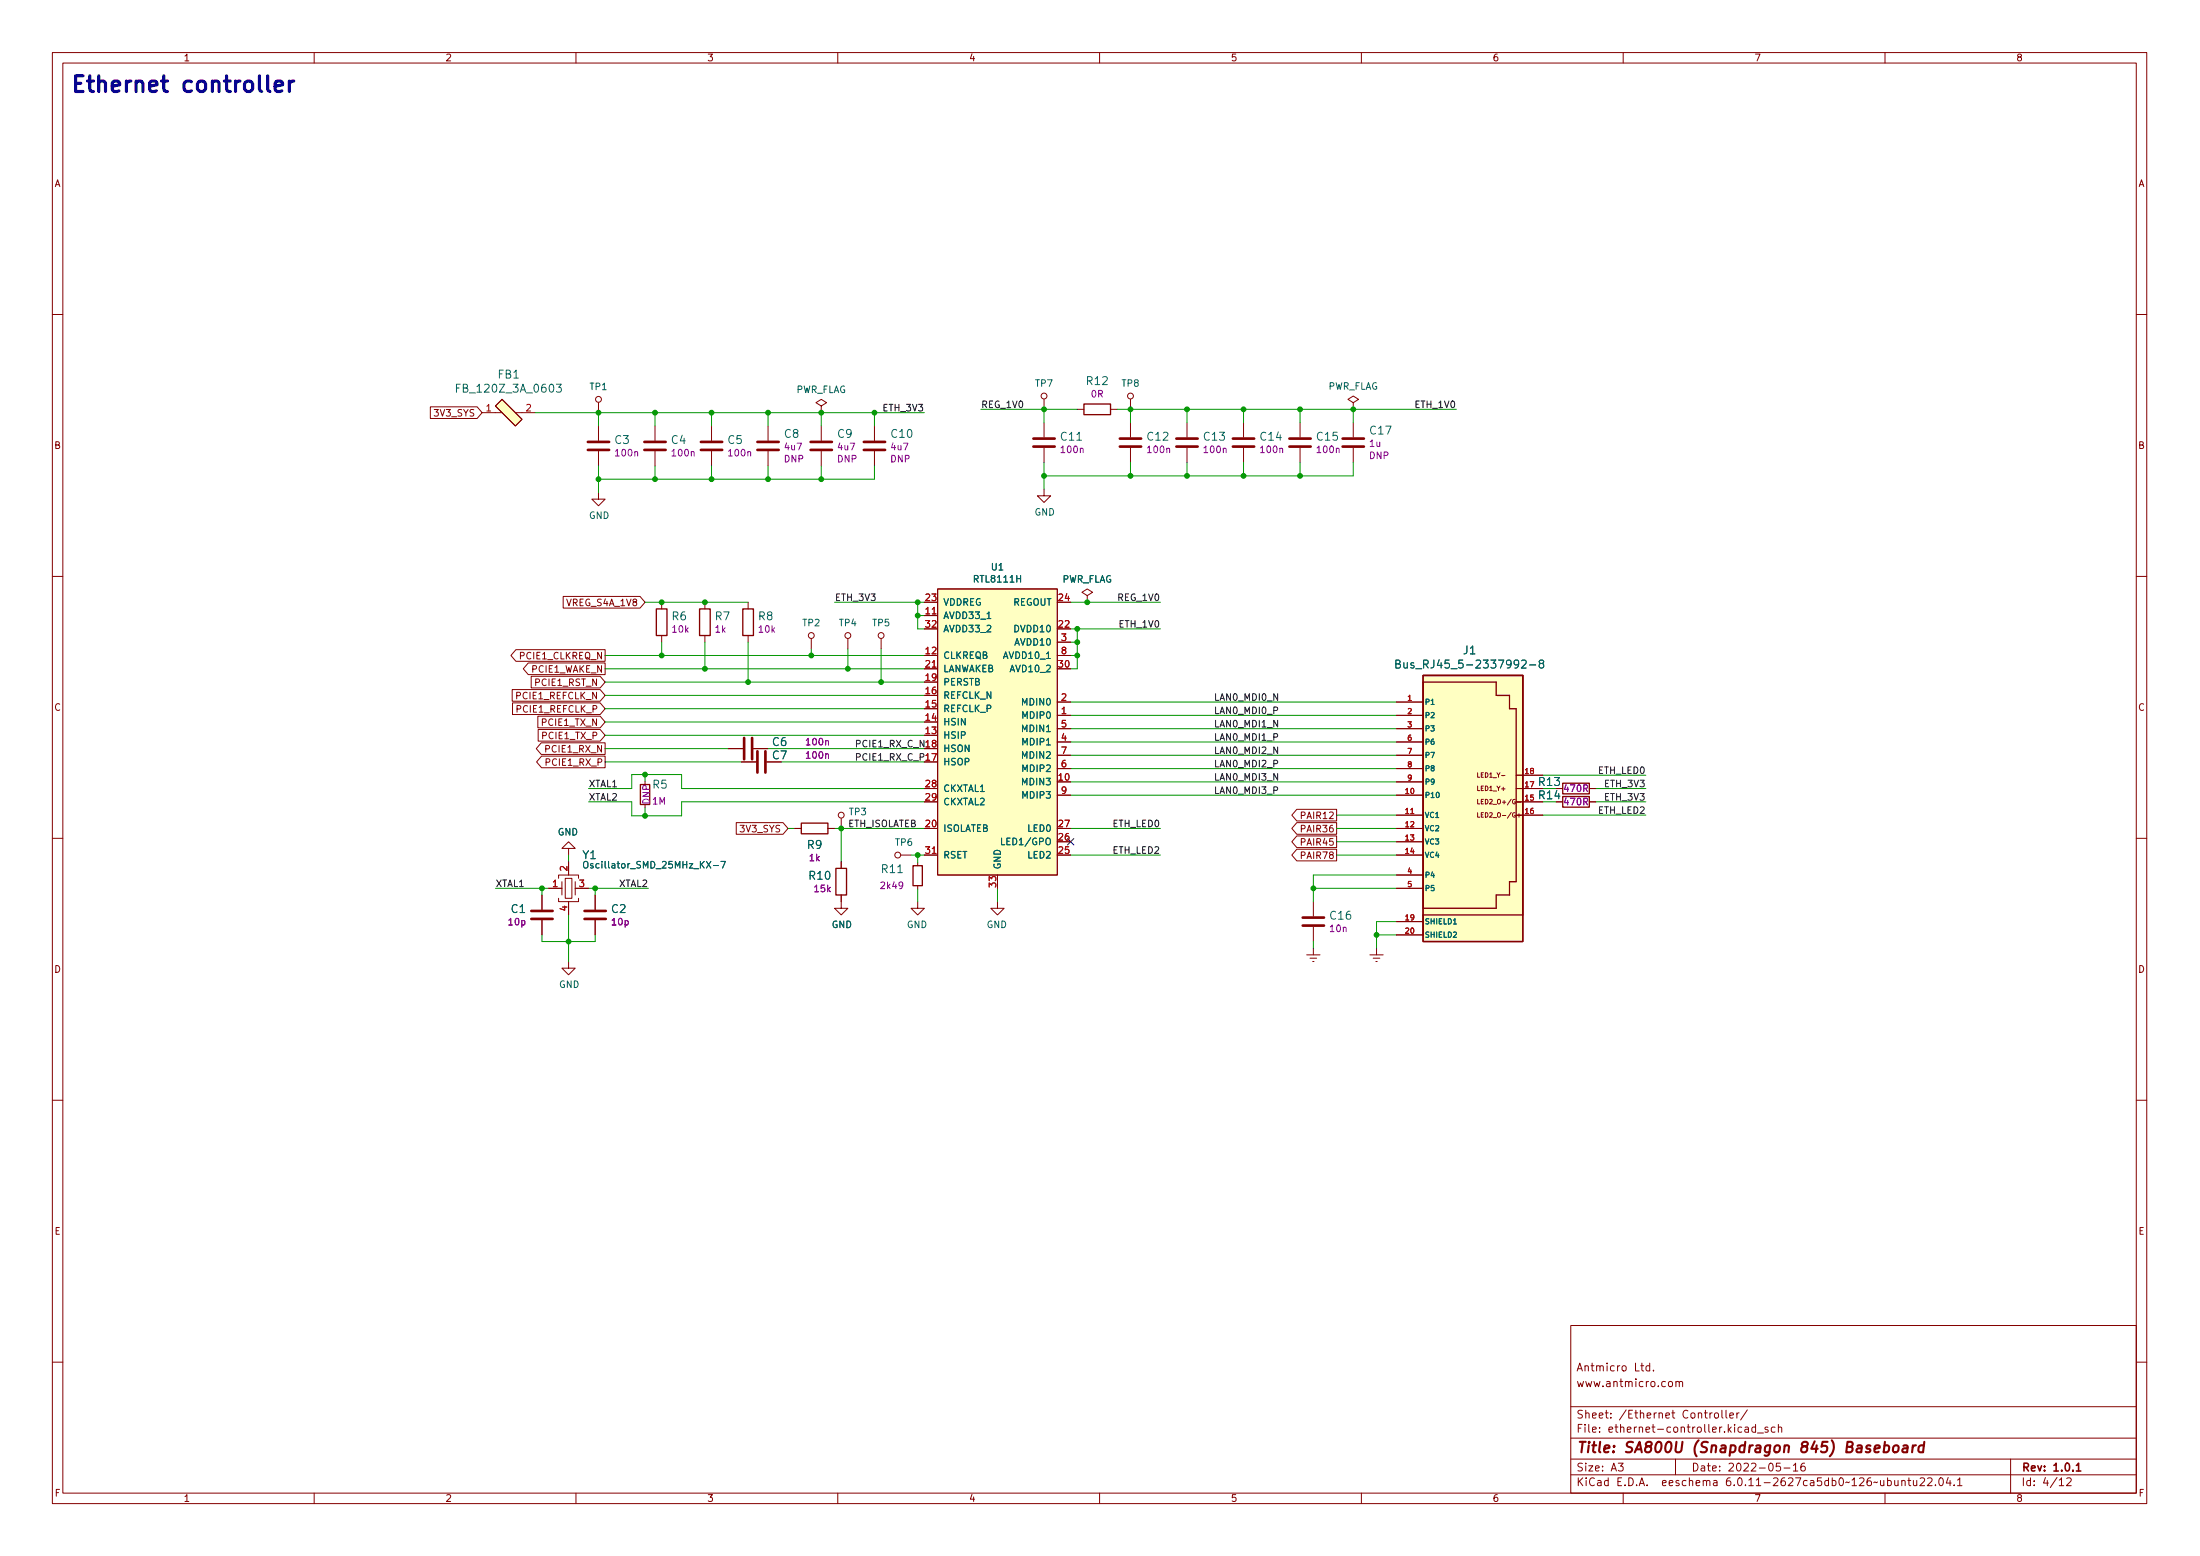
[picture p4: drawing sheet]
<svg xmlns="http://www.w3.org/2000/svg" width="420mm" height="297mm" viewBox="0 0 420 297" stroke-linecap="round" stroke-linejoin="round" font-family="sans-serif">
<g fill="none" stroke="#840000" stroke-width=".19">
<path d="M10 10h400v277h-400zM12 12h396v273h-396zM60 10v2M110 10v2M160 10v2M210 10v2M260 10v2M310 10v2M360 10v2M10 60h2M82.2 77.7h8.9l1 1.1-1 1.1h-8.9zM92.1 78.8h3.8"/>
<path d="M94.6 77.5l1.3-1.3 3.8 3.8-1.3 1.3zM98.4 78.8h3.8M114.3 76.9v1.9M156.8 77.5l1.1-.6-1.1-.7-1 .7 1 .6v1.3M156.8 78.8h.1M199.4 76.2v1.9M205.7 78.1h1.3M212.1 78.1h1.3M215.9 76.2v1.9M258.4 76.9l1.1-.7-1.1-.6-1 .6 1 .7v1.2M258.4 78.1h.1M408 60h2"/>
<path d="M114.3 94v1.3h1.3l-1.3 1.3-1.3-1.3h1.3M114.3 81.3v2.8M114.3 86.1v2.8M125.1 81.3v2.8M125.1 86.1v2.8M135.9 81.3v2.8M135.9 86.1v2.8M146.7 81.3v2.8M146.7 86.1v2.8M156.8 81.3v2.8M156.8 86.1v2.8M167 81.3v2.8"/>
<path d="M167 86.1v2.8M199.4 93.4v1.3h1.3l-1.3 1.2-1.3-1.2h1.3M199.4 80.7v2.8M199.4 85.5v2.8M215.9 80.7v2.8M215.9 85.5v2.8M226.7 80.7v2.8M226.7 85.5v2.8M237.5 80.7v2.8M237.5 85.5v2.8M248.3 80.7v2.8M248.3 85.5v2.8"/>
<path d="M258.4 80.7v2.8M258.4 85.5v2.8M10 110h2M107.6 113.9h14.6l1 1.1-1 1.1h-14.6zM126.4 115v1.2M134.6 115v1.2M142.9 115v1.2M176.5 117.5h2.6M176.5 115h2.6M179.1 112.4h22.8v54.6h-22.8zM201.9 115h2.6M207.6 113.7l1.1-.6-1.1-.7-1 .7 1 .6v1.3"/>
<path d="M207.6 115h.1M408 110h2M97.8 131.6h16.8l1 1.2-1 1.1h-16.8zM97.9 134.2h16.7l1 1.1-1 1.1h-16.7zM98.5 124h17.1v2.2h-17.1l-.9-1.1zM100.9 126.6h14.7v2.2h-14.7l-1-1.1zM101.4 129.1h13.2l1 1.1-1 1.1h-13.2zM102.7 136.7h11.9l1 1.1-1 1.1h-11.9zM102.8 139.3h11.8l1 1.1-1 1.1h-11.8zM126.4 121.3v1.3M134.6 121.3v1.3M142.9 121.3v1.3"/>
<path d="M154.9 122v1.9M161.9 122v1.9M168.3 122v1.9M176.5 125.1h2.6M176.5 137.8h2.6M176.5 135.3h2.6M176.5 132.8h2.6M176.5 130.2h2.6M176.5 127.7h2.6M176.5 120.1h2.6M201.9 136.6h2.6M201.9 125.1h2.6"/>
<path d="M201.9 134h2.6M201.9 127.7h2.6M201.9 120.1h2.6M201.9 122.6h2.6M201.9 139.1h2.6M266.7 136.6h5.1M266.7 134h5.1M266.7 139.1h5.1M103.4 141.8h12.2v2.2h-12.2l-1-1.1zM103.4 144.3h12.2v2.3h-12.2l-.9-1.1zM123.2 149.1v.7M123.2 153.6v.6"/>
<path d="M139.1 142.9h2.8M140.6 157h8.9l1 1.2-1 1.1h-8.9zM141.6 145.5h2.8M143.9 142.9h2.8M146.4 145.5h2.8M151.8 158.2h1.2M158.1 158.2h1.3M160.7 156.2v2M176.5 140.4h2.6M176.5 145.5h2.6M176.5 142.9h2.6M176.5 158.2h2.6"/>
<path d="M176.5 150.5h2.6M176.5 153.1h2.6M201.9 149.3h2.6M201.9 158.2h2.6M201.9 141.6h2.6M201.9 146.7h2.6M201.9 144.2h2.6M201.9 151.8h2.6M247.7 157h7.6v2.3h-7.6l-1-1.1zM247.7 154.5h7.6v2.2h-7.6l-1-1.1zM247.7 159.6h7.6v2.2h-7.6l-1-1.1zM266.7 149.3h5.1"/>
<path d="M266.7 158.2h5.1M266.7 141.6h5.1M266.7 146.7h5.1M266.7 144.2h5.1M266.7 151.8h5.1M266.7 155.6h5.1M286.8 148.1h.6M289.4 152.6a.39 .39 0 0 0-.5 .4 .39 .39 0 0 0 .5 .4v-.3h-.2M289.4 155.2a.39 .39 0 0 0-.5 .4 .39 .39 0 0 0 .5 .3v-.3h-.2M289.6 150.5h5M289.6 153.1h5M289.6 155.6h5"/>
<path d="M289.6 148h5M289.8 153.1h.6M289.8 155.7h.6M290.1 155.3v.7M297.2 150.5h1.2M297.2 153.1h1.2M303.5 150.5h1.3M303.5 153.1h1.3M10 160h2M103.5 170.9v2.7M103.5 175.7v2.8M104.8 169.6h2.5"/>
<path d="M106.7 171.5v.6h3.8v-.6M106.7 167.7v-.7h3.8v.7M107.3 168.3v2.6M107.9 167.7h1.3v3.8h-1.3zM108.6 162h1.3l-1.3-1.3-1.3 1.3h1.3v1.2M108.6 164.5v2.5M108.6 172.1v2.6M109.9 168.3v2.6M109.9 169.6h2.5M113.7 170.9v2.7M113.7 175.7v2.8M160.7 170.9v2.5h1.2l-1.2 1.3-1.3-1.3h1.3"/>
<path d="M160.7 164.5v1.3M172.1 163.2h1.9M175.3 172.1v1.3h-1.3l1.3 1.3 1.2-1.3h-1.2M175.3 164.6v.7M175.3 169.1v.6M176.5 163.2h2.6M190.5 172.1v1.3h-1.3l1.3 1.3 1.3-1.3h-1.3M190.5 167v2.6M201.9 163.2h2.6M201.9 160.7h2.6M247.7 162.1h7.6v2.2h-7.6l-1-1.1zM250.8 172.1v2.8"/>
<path d="M250.8 176.9v2.8M266.7 163.2h5.1M266.7 160.7h5.1M266.7 169.6h5.1M266.7 175.9h5.1M266.7 178.5h5.1M266.7 167h5.1M408 160h2M108.6 183.6v1.2h1.3l-1.3 1.3-1.3-1.3h1.3M249.6 182.3h2.5M250.2 182.9h1.3M250.7 183.6h.3"/>
<path d="M250.8 181v1.3M261.6 182.3h2.6M262.3 182.9h1.2M262.8 183.6h.2M262.9 181v1.3M10 210h2M408 210h2M300 253h108v32h-108zM10 260h2M300 278.5h108M300 274.5h108M300 268.5h108"/>
<path d="M305.5 273.3v.1M305.5 272.5v.1M307.6 270.6v.1M307.6 269.8v.1M309.9 260.8l.4-.1 .3 .3v.4l-.3 .3-.4-.1-.1-.2zM318.1 270.2l.8-.1-.1-.3-.4-.1-.3 .2 .1 .7h.6M318.8 263.8l.3-.1 .3 .3v.4l-.3 .3-.3-.1-.2-.2zM319.3 269.7h.6M319.5 269.2v1.3l.4 .2M320 278.5v3M320.1 263.9l.2-.2 .3 .1 .1 .9M320.1 263.7v1"/>
<path d="M320.7 263.9l.2-.2 .4 .1 .1 .9M332.1 269.7l-.2 .1-.2 .2M333.7 269.1l-1.3 2M335.3 272.5l-.4-.1-.3 .3 .1 .6h.6M335.3 271.9v1.5M335.6 273.6h1.2M337.6 272.5l-.3-.1-.2 .2v.2l.5 .2v.3h-.5M339 272.5l-.4-.1-.3 .3 .1 .6h.6M339.6 272.6l.3-.2 .3 .1 .1 .9M339.6 271.9v1.5M342.5 279.7l.4-.4v1.5M344.6 279.3a.6 .6 0 0 0-.7 .7v.5l.2 .2 .4 .1 .2-.1 .1-.5-.2-.2-.4-.1-.3 .3"/>
<path d="M384 278.5v6.5M408 260h2M60 285v2M110 285v2M160 285v2M210 285v2M260 285v2M300 281.5h108M310 285v2M327.3 282.7h.6v.9M327.9 283h-.5a.29 .29 0 0 0-.2 .3 .29 .29 0 0 0 .2 .3l.5-.1M340.7 280.2h1.2"/>
<path d="M342.5 280.8h.9M360 285v2M366.7 282.3l.6-.2 .2 .2 .1 .2-1 1.1h1M368.1 282.3l.6-.2 .2 .2 .1 .2-.9 1.1h.9M369.6 283.5v.1M370.5 282.2l.1-.1a.8 .8 0 0 1 .6 .8 .8 .8 0 0 1-.6 .7 .99 .99 0 0 1-.1-1.4zM372.1 282l-.4 1.1h.9M372.4 282.6v1M373.2 283.5v.1M373.8 282.5l.5-.4v1.5M373.8 283.6h.9M394.7 282.3l.6-.2 .2 .2 .1 .2-1 1.1h1"/>
<circle cx="114.3" cy="76.2" r=".56"/>
<circle cx="199.4" cy="75.6" r=".56"/>
<circle cx="215.9" cy="75.6" r=".56"/>
<circle cx="154.9" cy="121.3" r=".56"/>
<circle cx="161.9" cy="121.3" r=".56"/>
<circle cx="168.3" cy="121.3" r=".56"/>
<circle cx="160.7" cy="155.6" r=".56"/>
<circle cx="171.4" cy="163.2" r=".56"/>
</g>
<path d="M396.5 280.8h.9" fill="none" stroke="#840000" stroke-width=".3"/>
<path d="M352.7 276.2l.9-.1a.46 .46 0 0 0 .2-.5 .46 .46 0 0 0-.3-.4h-.7l-.2 2h.8a.53 .53 0 0 0 .4-.5 .53 .53 0 0 0-.4-.5" fill="none" stroke="#840000" stroke-width=".4"/>
<g fill="none" stroke="#840000" stroke-width=".25">
<path d="M207 77.1h5.1v2.1h-5.1zM125.3 116.2h2.1v5.1h-2.1zM133.6 116.2h2v5.1h-2zM141.9 116.2h2v5.1h-2zM271.8 128.9h19v50.8h-19zM271.8 130.2h13.9v2.6h2.6v2.5h1.3v33h-1.3v2.6h-2.6v2.5h-13.9zM271.8 128.9h19v45.8h-19v3.8M122.3 149.8h1.8v3.8h-1.8zM153 157.1h5.1v2.1h-5.1zM298.4 149.5h5.1v2h-5.1zM298.4 152.1h5.1v2h-5.1zM159.6 165.8h2.1v5.1h-2.1z"/>
<path d="M174.4 165.3h1.7v3.8h-1.7z"/>
</g>
<g fill="none" stroke="#840000" stroke-width=".51">
<path d="M112.3 85.9h4M112.3 84.4h4M123.1 85.9h4M123.1 84.4h4M133.9 85.9h4M133.9 84.4h4M144.7 85.9h4M144.7 84.4h4M154.8 85.9h4.1M154.8 84.4h4.1M165 85.9h4M165 84.4h4"/>
<path d="M197.4 85.3h4M197.4 83.7h4M213.9 85.3h4M213.9 83.7h4M224.7 85.3h4M224.7 83.7h4M235.5 85.3h4M235.5 83.7h4M246.3 85.3h4M246.3 83.7h4M256.4 85.3h4.1M256.4 83.7h4.1"/>
<path d="M142.1 140.9v4M143.6 140.9v4M144.7 143.4v4.1M146.2 143.4v4.1M101.5 175.4h4M101.5 173.9h4M111.6 175.4h4.1M111.6 173.9h4.1M248.8 176.7h4.1M248.8 175.2h4.1"/>
</g>
<path d="M121.2 86.3l.2-.1 .3 .1 .1 .7M132 86.3l.2-.1 .3 .1 .1 .7M142.8 86.3l.2-.1 .3 .1 .1 .7M206.3 85.7l.2-.1h.3l.1 .8M222.8 85.7l.2-.1h.3l.1 .8M233.6 85.7l.2-.1h.3l.1 .8M244.4 85.7l.2-.1h.3l.1 .8M255.2 85.7l.2-.1h.3l.1 .8M157.7 144l.2-.1 .3 .1v.8M157.7 141.5l.2-.1h.3v.8M172.4 168.9l-.2 .3h-.3l-.2-.3v-.3l.2-.2h.3l.2 .2a.84 .84 0 0 1-.4 1h-.2" fill="none" stroke="#840084" stroke-width=".19"/>
<g fill="#ffffc2" stroke="#ffffc2" stroke-width=".19">
<path d="M179.1 112.4h22.8v54.6h-22.8z"/>
<path d="M94.6 77.5l1.3-1.3 3.8 3.8-1.3 1.3z"/>
<path d="M271.8 128.9h19v50.8h-19z"/>
</g>
<g fill="none" stroke="#006464" stroke-width=".19">
<path d="M106.3 73.3h.9l-.5 .6 .4 .2v.6l-.2 .2-.6-.2M188.5 118.1h.7M194.2 110.5h.7M194.9 109.9v1.2M199.9 125.7h.7M290 126.7l-.3 .2h-.4l-.1-.2 .1-.6 .4-.1 .3 .1a1.01 1.01 0 0 1-.4 1.4h-.3M290.6 126.1l.6-.1 .2 .1 .1 .3-1 1.1h1M292.1 126.9h1.2M294.2 126.7l-.2-.3v-.3l.2-.1 .5 .1 .1 .2-.1 .2-.6 .2-.1 .2v.5l.2 .1h.3l.3-.3-.1-.4-.2-.1M134.9 164.4l.9 1.3M135.8 164.4l-.9 1.3M136.2 165.2h1"/>
<path d="M137.7 164.4h.8l-.5 1.3M199.9 160.1l.2-.1a.43 .43 0 0 1 .5 .4v.4a.42 .42 0 0 1-.4 .5 .42 .42 0 0 1-.5-.5zM277.6 176.4h.6"/>
</g>
<path d="M178 117.2h.8M178 127.4h.8M269.4 155.3h.6M178 162.9h.8" fill="none" stroke="#a90000" stroke-width=".19"/>
<path d="M30.9 15.5h1.1M31.3 14.5v2.5l.1 .3 .6 .2M56.1 15.5a.76 .76 0 0 0-.8 .5" fill="none" stroke="#0000c2" stroke-width=".6"/>
<g fill="none" stroke="#009600" stroke-width=".19">
<path d="M102.2 78.8h74.3M114.3 78.8v2.5M125.1 78.8v2.5M135.9 78.8v2.5M146.7 78.8v2.5M156.8 78.8v2.5M167 78.8v2.5M187.3 78.1h18.4M199.4 78.1v2.6M213.4 78.1h64.7M215.9 78.1v2.6M226.7 78.1v2.6"/>
<path d="M237.5 78.1v2.6M248.3 78.1v2.6M258.4 78.1v2.6M114.3 88.9v5.1M125.1 88.9v2.6M135.9 88.9v2.6M146.7 88.9v2.6M156.8 88.9v2.6M167 88.9v2.6h-52.7M199.4 88.3v5.1M215.9 88.3v2.5M226.7 88.3v2.5"/>
<path d="M237.5 88.3v2.5M248.3 88.3v2.5M258.4 88.3v2.5h-59M123.2 115h19.7M159.4 115h17.1M175.3 115v5.1h1.2M175.3 117.5h1.2M204.5 115h17.1M115.6 127.7h60.9M115.6 125.1h60.9M115.6 130.2h60.9M115.6 137.8h60.9"/>
<path d="M115.6 132.8h60.9M115.6 135.3h60.9M126.4 122.6v2.5M134.6 122.6v5.1M142.9 122.6v7.6M154.9 123.9v1.2M161.9 123.9v3.8M168.3 123.9v6.3M204.5 120.1h17.1M204.5 125.1h1.2M204.5 139.1h62.2M204.5 134h62.2"/>
<path d="M204.5 136.6h62.2M204.5 122.6h1.2M205.7 120.1v7.6h-1.2M112.4 150.5h8.2v-2.6h9.6v2.6h46.3M112.4 153.1h8.2v2.6h9.6v-2.6h46.3M115.6 142.9h23.5M115.6 145.5h26M115.6 140.4h60.9M123.2 147.9v1.2M123.2 154.2v1.5M146.7 142.9h29.8M149.2 145.5h27.3"/>
<path d="M150.5 158.2h1.3M159.4 158.2h17.1M160.7 158.2v6.3M204.5 158.2h17.1M204.5 141.6h62.2M204.5 144.2h62.2M204.5 149.3h62.2M204.5 146.7h62.2M204.5 151.8h62.2M255.3 158.2h11.4M255.3 155.6h11.4M294.6 155.6h19.7"/>
<path d="M294.6 148h19.7M304.8 150.5h9.5M304.8 153.1h9.5M94.6 169.6h10.2M103.5 169.6v1.3M103.5 178.5v1.2h10.2v-1.2M108.6 163.2v1.3M108.6 174.7v8.9M112.4 169.6h11.4M113.7 169.6v1.3M174 163.2h2.5M175.3 163.2v1.4"/>
<path d="M175.3 169.7v2.4M190.5 169.6v2.5M204.5 163.2h17.1M250.8 169.6h15.9M250.8 179.7v1.3M255.3 163.2h11.4M255.3 160.7h11.4M262.9 178.5h3.8M266.7 175.9h-3.8v5.1M266.7 167h-15.9v5.1"/>
</g>
<path d="M203.9 160.1l1.2 1.2M205.1 160.1l-1.2 1.2" fill="none" stroke="#000084" stroke-width=".19"/>
<g fill="#009600" stroke="#009600" stroke-width=".19">
<circle cx="215.9" cy="90.8" r=".46"/>
<circle cx="199.4" cy="90.8" r=".46"/>
<circle cx="226.7" cy="78.1" r=".46"/>
<circle cx="237.5" cy="78.1" r=".46"/>
<circle cx="237.5" cy="90.8" r=".46"/>
<circle cx="215.9" cy="78.1" r=".46"/>
<circle cx="226.7" cy="90.8" r=".46"/>
<circle cx="156.8" cy="91.5" r=".46"/>
<circle cx="167" cy="78.8" r=".46"/>
<circle cx="156.8" cy="78.8" r=".46"/>
<circle cx="199.4" cy="78.1" r=".46"/>
<circle cx="262.9" cy="178.5" r=".46"/>
<circle cx="250.8" cy="169.6" r=".46"/>
<circle cx="258.4" cy="78.1" r=".46"/>
<circle cx="248.3" cy="78.1" r=".46"/>
<circle cx="248.3" cy="90.8" r=".46"/>
<circle cx="175.3" cy="115" r=".46"/>
<circle cx="205.7" cy="125.1" r=".46"/>
<circle cx="205.7" cy="122.6" r=".46"/>
<circle cx="205.7" cy="120.1" r=".46"/>
<circle cx="175.3" cy="117.5" r=".46"/>
<circle cx="161.9" cy="127.7" r=".46"/>
<circle cx="207.6" cy="115" r=".46"/>
<circle cx="154.9" cy="125.1" r=".46"/>
<circle cx="126.4" cy="125.1" r=".46"/>
<circle cx="126.4" cy="115" r=".46"/>
<circle cx="134.6" cy="115" r=".46"/>
<circle cx="146.7" cy="91.5" r=".46"/>
<circle cx="160.7" cy="158.2" r=".46"/>
<circle cx="142.9" cy="130.2" r=".46"/>
<circle cx="168.3" cy="130.2" r=".46"/>
<circle cx="175.3" cy="163.2" r=".46"/>
<circle cx="123.2" cy="155.7" r=".46"/>
<circle cx="113.7" cy="169.6" r=".46"/>
<circle cx="103.5" cy="169.6" r=".46"/>
<circle cx="108.6" cy="179.7" r=".46"/>
<circle cx="114.3" cy="91.5" r=".46"/>
<circle cx="146.7" cy="78.8" r=".46"/>
<circle cx="135.9" cy="91.5" r=".46"/>
<circle cx="135.9" cy="78.8" r=".46"/>
<circle cx="125.1" cy="78.8" r=".46"/>
<circle cx="125.1" cy="91.5" r=".46"/>
<circle cx="114.3" cy="78.8" r=".46"/>
<circle cx="134.6" cy="127.7" r=".46"/>
<circle cx="123.2" cy="147.9" r=".46"/>
</g>
<g font-size="4.2" fill="#0000c2">
<text x="13.3" y="17.6">Ethernet</text>
<text x="34.8" y="17.6">controller</text>
</g>
<g font-size="2.8" fill="#840000">
<text x="301" y="277.9">Title:</text>
<text x="310.2" y="277.9">SA800U</text>
<text x="323.6" y="277.9">(Snapdragon</text>
<text x="344.5" y="277.9">845)</text>
<text x="353.4" y="277.9">Baseboard</text>
</g>
<g font-size="2.1" fill="#006464">
<text x="86.7" y="75.4">FB_120Z_3A_0603</text>
<text x="94.9" y="72.7">FB1</text>
<text x="207.3" y="74">R12</text>
<text x="261.4" y="83.4">C17</text>
<text x="117.2" y="85.2">C3</text>
<text x="128" y="85.2">C4</text>
<text x="138.8" y="85.2">C5</text>
<text x="149.6" y="84">C8</text>
<text x="159.8" y="84">C9</text>
<text x="169.9" y="84">C10</text>
<text x="202.3" y="84.6">C11</text>
<text x="218.8" y="84.6">C12</text>
<text x="229.6" y="84.6">C13</text>
<text x="240.4" y="84.6">C14</text>
<text x="251.2" y="84.6">C15</text>
<text x="128.2" y="118.9">R6</text>
<text x="136.4" y="118.9">R7</text>
<text x="144.7" y="118.9">R8</text>
<text x="279.3" y="125.4">J1</text>
<text x="266.2" y="128.1">Bus_RJ45_5-2337992-8</text>
<text x="147.3" y="142.9">C6</text>
<text x="147.3" y="145.4">C7</text>
<text x="124.5" y="151">R5</text>
<text x="293.6" y="150.5">R13</text>
<text x="293.6" y="153">R14</text>
<text x="111.1" y="164.5">Y1</text>
<text x="154" y="162.5">R9</text>
<text x="168.1" y="167.1">R11</text>
<text x="154.3" y="168.4">R10</text>
<text x="97.4" y="174.7">C1</text>
<text x="116.6" y="174.7">C2</text>
<text x="253.8" y="176">C16</text>
</g>
<g font-size="2.1" fill="#840000">
<text x="301" y="262.2">Antmicro</text>
<text x="312.1" y="262.2">Ltd.</text>
<text x="301" y="265.2">www.antmicro.com</text>
<text x="301" y="273.9">File:</text>
<text x="301" y="271.2">Sheet:</text>
<text x="307.4" y="273.9">ethernet-controller.kicad_sch</text>
<text x="309.2" y="271.2">/Ethernet</text>
<text x="321.4" y="271.2">Controller/</text>
<text x="301" y="281.3">Size:</text>
<text x="307.6" y="281.3">A3</text>
<text x="323" y="281.3">Date:</text>
<text x="330" y="281.3">2022-05-16</text>
<text x="386" y="281.3">Rev:</text>
<text x="392.1" y="281.3">1.0.1</text>
<text x="301" y="284.1">KiCad</text>
<text x="308.7" y="284.1">E.D.A.</text>
<text x="317.6" y="284.1">eeschema</text>
<text x="330" y="284.1">6.0.11-2627ca5db0~126~ubuntu22.04.1</text>
<text x="386" y="284.1">Id:</text>
<text x="390.1" y="284.1">4/12</text>
</g>
<g font-size="1.8" fill="#840000">
<text x="35" y="12.1">1</text>
<text x="85" y="12.1">2</text>
<text x="135" y="12.1">3</text>
<text x="185" y="12.1">4</text>
<text x="235" y="12.1">5</text>
<text x="285" y="12.1">6</text>
<text x="335" y="12.1">7</text>
<text x="385" y="12.1">8</text>
<text x="10.4" y="36.1">A</text>
<text x="408.4" y="36.1">A</text>
<text x="82.7" y="79.9">3V3_SYS</text>
<text x="10.3" y="86.1">B</text>
<text x="408.3" y="86.1">B</text>
<text x="108" y="116.1">VREG_S4A_1V8</text>
<text x="99" y="126.2">PCIE1_CLKREQ_N</text>
<text x="101.4" y="128.8">PCIE1_WAKE_N</text>
<text x="101.9" y="131.3">PCIE1_RST_N</text>
<text x="10.3" y="136.1">C</text>
<text x="98.3" y="133.9">PCIE1_REFCLK_N</text>
<text x="98.4" y="136.4">PCIE1_REFCLK_P</text>
<text x="408.3" y="136.1">C</text>
<text x="103.2" y="138.9">PCIE1_TX_N</text>
<text x="103.3" y="141.5">PCIE1_TX_P</text>
<text x="103.9" y="144">PCIE1_RX_N</text>
<text x="103.9" y="146.6">PCIE1_RX_P</text>
<text x="141.1" y="159.3">3V3_SYS</text>
<text x="248.1" y="159.3">PAIR36</text>
<text x="248.1" y="156.7">PAIR12</text>
<text x="248.1" y="161.8">PAIR45</text>
<text x="248.1" y="164.3">PAIR78</text>
<text x="10.3" y="186.1">D</text>
<text x="408.3" y="186.1">D</text>
<text x="10.3" y="236.1">E</text>
<text x="408.3" y="236.1">E</text>
<text x="10.4" y="286.1">F</text>
<text x="35" y="287.1">1</text>
<text x="85" y="287.1">2</text>
<text x="135" y="287.1">3</text>
<text x="185" y="287.1">4</text>
<text x="235" y="287.1">5</text>
<text x="285" y="287.1">6</text>
<text x="335" y="287.1">7</text>
<text x="385" y="287.1">8</text>
<text x="408.4" y="286.1">F</text>
</g>
<g font-size="1.8" fill="#006464">
<text x="112.5" y="74.8">TP1</text>
<text x="152.1" y="75.4">PWR_FLAG</text>
<text x="197.6" y="74.2">TP7</text>
<text x="214.1" y="74.2">TP8</text>
<text x="253.7" y="74.8">PWR_FLAG</text>
<text x="112.4" y="99.4">GND</text>
<text x="197.5" y="98.8">GND</text>
<text x="185.7" y="111.6">RTL8111H</text>
<text x="189.2" y="109.3">U1</text>
<text x="202.9" y="111.6">PWR_FLAG</text>
<text x="153.1" y="119.9">TP2</text>
<text x="160.1" y="119.9">TP4</text>
<text x="166.5" y="119.9">TP5</text>
<text x="180.1" y="118.5">AVDD33_1</text>
<text x="180.1" y="116">VDDREG</text>
<text x="193.4" y="116">REGOUT</text>
<text x="180.1" y="121.1">AVDD33_2</text>
<text x="193.4" y="121.1">DVDD10</text>
<text x="193.6" y="123.6">AVDD10</text>
<text x="180.1" y="126.2">CLKREQB</text>
<text x="180.1" y="131.2">PERSTB</text>
<text x="180.1" y="128.7">LANWAKEB</text>
<text x="191.4" y="126.2">AVDD10_1</text>
<text x="192.7" y="128.7">AVD10_2</text>
<text x="180.1" y="136.3">REFCLK_P</text>
<text x="180.1" y="133.8">REFCLK_N</text>
<text x="194.9" y="135">MDIN0</text>
<text x="195" y="137.6">MDIP0</text>
<text x="180.1" y="141.4">HSIP</text>
<text x="180.1" y="138.9">HSIN</text>
<text x="180.1" y="143.9">HSON</text>
<text x="194.9" y="140.1">MDIN1</text>
<text x="195" y="142.7">MDIP1</text>
<text x="180.1" y="146.5">HSOP</text>
<text x="194.9" y="145.2">MDIN2</text>
<text x="195" y="147.7">MDIP2</text>
<text x="180.1" y="151.6">CKXTAL1</text>
<text x="180.1" y="154.1">CKXTAL2</text>
<text x="194.9" y="150.3">MDIN3</text>
<text x="195" y="152.8">MDIP3</text>
<text x="106.4" y="159.9">GND</text>
<text x="170.8" y="161.8">TP6</text>
<text x="180.1" y="159.2">ISOLATEB</text>
<text x="190.9" y="161.7">LED1/GPO</text>
<text x="196.1" y="159.2">LED0</text>
<text x="111.1" y="166.2">Oscillator_SMD_25MHz_KX-7</text>
<text x="180.1" y="164.3">RSET</text>
<text x="191.5" y="166" transform="rotate(-90 191.5 166)">GND</text>
<text x="196.1" y="164.3">LED2</text>
<text x="158.8" y="177.5">GND</text>
<text x="173.1" y="177.5">GND</text>
<text x="188.4" y="177.5">GND</text>
<text x="106.7" y="189">GND</text>
</g>
<g font-size="1.8" fill="#0f0f0f">
<text x="187.3" y="77.9">REG_1V0</text>
<text x="270.1" y="77.9">ETH_1V0</text>
<text x="168.5" y="78.5">ETH_3V3</text>
<text x="159.4" y="114.7">ETH_3V3</text>
<text x="213.3" y="114.7">REG_1V0</text>
<text x="213.5" y="119.8">ETH_1V0</text>
<text x="231.8" y="136.3">LAN0_MDI0_P</text>
<text x="231.8" y="133.8">LAN0_MDI0_N</text>
<text x="163.2" y="142.7">PCIE1_RX_C_N18</text>
<text x="231.8" y="141.4">LAN0_MDI1_P</text>
<text x="231.8" y="138.8">LAN0_MDI1_N</text>
<text x="231.8" y="143.9">LAN0_MDI2_N</text>
<text x="163.2" y="145.2">PCIE1_RX_C_P 17</text>
<text x="231.8" y="149">LAN0_MDI3_N</text>
<text x="231.8" y="146.5">LAN0_MDI2_P</text>
<text x="305.1" y="147.7">ETH_LED0</text>
<text x="112.4" y="150.3">XTAL1</text>
<text x="112.4" y="152.8">XTAL2</text>
<text x="162" y="156">TP3</text>
<text x="231.8" y="151.5">LAN0_MDI3_P</text>
<text x="305.1" y="155.4">ETH_LED2</text>
<text x="306.3" y="152.8">ETH_3V3</text>
<text x="306.3" y="150.3">ETH_3V3</text>
<text x="161.9" y="157.9">ETH_ISOLATEB</text>
<text x="212.4" y="157.9">ETH_LED0</text>
<text x="212.4" y="163">ETH_LED2</text>
<text x="94.6" y="169.3">XTAL1</text>
<text x="118.2" y="169.3">XTAL2</text>
</g>
<g font-size="1.8" fill="#840084">
<text x="208.2" y="76.2">0R</text>
<text x="117.2" y="87.5">100n</text>
<text x="128" y="87.5">100n</text>
<text x="138.8" y="87.5">100n</text>
<text x="149.6" y="86.3">4u7</text>
<text x="149.6" y="88.6">DNP</text>
<text x="159.8" y="86.3">4u7</text>
<text x="159.8" y="88.6">DNP</text>
<text x="169.9" y="86.3">4u7</text>
<text x="169.9" y="88.6">DNP</text>
<text x="202.3" y="86.9">100n</text>
<text x="218.8" y="86.9">100n</text>
<text x="229.6" y="86.9">100n</text>
<text x="240.4" y="86.9">100n</text>
<text x="251.2" y="86.9">100n</text>
<text x="261.4" y="85.7">1u</text>
<text x="261.4" y="88">DNP</text>
<text x="128.1" y="121.1">10k</text>
<text x="136.4" y="121.1">1k</text>
<text x="144.7" y="121.1">10k</text>
<text x="153.7" y="142.7">100n</text>
<text x="153.7" y="145.2">100n</text>
<text x="124.5" y="154">1M</text>
<text x="124.5" y="153.7" transform="rotate(-90 124.5 153.7)">DNP</text>
<text x="298.5" y="151.6">470R</text>
<text x="298.5" y="154.1">470R</text>
<text x="154.4" y="164.8">1k</text>
<text x="155.3" y="170.7">15k</text>
<text x="167.9" y="170.1">2k49</text>
<text x="96.9" y="177">10p</text>
<text x="116.6" y="177">10p</text>
<text x="253.7" y="178.3">10n</text>
</g>
<g font-size="1.8" fill="#a90000">
<text x="92.7" y="78.5">1</text>
<text x="100.3" y="78.5">2</text>
<text x="176.5" y="117.3">11</text>
<text x="176.5" y="114.7">23</text>
<text x="176.5" y="119.8">32</text>
<text x="201.9" y="119.8">22</text>
<text x="201.9" y="114.7">24</text>
<text x="176.5" y="124.9">12</text>
<text x="202.5" y="122.3">3</text>
<text x="202.5" y="124.9">8</text>
<text x="176.5" y="130">19</text>
<text x="176.5" y="127.4">21</text>
<text x="201.9" y="127.4">30</text>
<text x="176.5" y="137.6">14</text>
<text x="176.5" y="135">15</text>
<text x="176.5" y="132.5">16</text>
<text x="202.5" y="136.3">1</text>
<text x="202.5" y="133.8">2</text>
<text x="176.5" y="140.1">13</text>
<text x="176.5" y="142.7">18</text>
<text x="202.5" y="141.4">4</text>
<text x="202.5" y="138.8">5</text>
<text x="202.5" y="143.9">7</text>
<text x="176.5" y="145.2">17</text>
<text x="201.9" y="149">10</text>
<text x="202.5" y="146.5">6</text>
<text x="176.5" y="150.3">28</text>
<text x="176.5" y="152.8">29</text>
<text x="202.5" y="151.5">9</text>
<text x="176.5" y="157.9">20</text>
<text x="201.9" y="160.4">26</text>
<text x="201.9" y="157.9">27</text>
<text x="108.3" y="166.5" transform="rotate(-90 108.3 166.5)">2</text>
<text x="176.5" y="163">31</text>
<text x="201.9" y="163">25</text>
<text x="105.4" y="169.3">1</text>
<text x="110.4" y="169.3">3</text>
<text x="190.2" y="169.6" transform="rotate(-90 190.2 169.6)">33</text>
<text x="108.3" y="174.1" transform="rotate(-90 108.3 174.1)">4</text>
</g>
<g font-size="1.4" fill="#a90000">
<text x="268.7" y="133.8">1</text>
<text x="268.7" y="136.3">2</text>
<text x="268.7" y="138.8">3</text>
<text x="268.7" y="141.4">6</text>
<text x="268.7" y="143.9">7</text>
<text x="268.7" y="146.5">8</text>
<text x="268.7" y="149">9</text>
<text x="291.1" y="147.7">18</text>
<text x="268.2" y="151.5">10</text>
<text x="268.2" y="155.4">11</text>
<text x="291.1" y="152.8">15</text>
<text x="291.1" y="155.4">16</text>
<text x="291.1" y="150.3">17</text>
<text x="268.2" y="157.9">12</text>
<text x="268.2" y="160.4">13</text>
<text x="268.2" y="163">14</text>
<text x="268.7" y="166.8">4</text>
<text x="268.7" y="169.3">5</text>
<text x="268.2" y="175.7">19</text>
<text x="268.2" y="178.2">20</text>
</g>
<g font-size="1.4" fill="#006464">
<text x="272" y="134.8">P1</text>
<text x="272" y="137.4">P2</text>
<text x="272" y="139.9">P3</text>
<text x="272" y="142.5">P6</text>
<text x="272" y="145">P7</text>
<text x="272" y="147.5">P8</text>
<text x="272" y="152.6">P10</text>
<text x="272" y="150.1">P9</text>
<text x="272" y="156.4">VC1</text>
<text x="272" y="159">VC2</text>
<text x="272" y="161.5">VC3</text>
<text x="272" y="164">VC4</text>
<text x="272" y="167.9">P4</text>
<text x="272" y="170.4">P5</text>
<text x="272" y="176.7">SHIELD1</text>
<text x="272" y="179.3">SHIELD2</text>
</g>
<g font-size="1.2" fill="#840000">
<text x="281.9" y="148.7">LED1_Y-</text>
<text x="281.9" y="151.2">LED1_Y+</text>
<text x="281.9" y="153.8">LED2_O+/G-</text>
<text x="281.9" y="156.3">LED2_O-/G+</text>
</g>
</svg>
